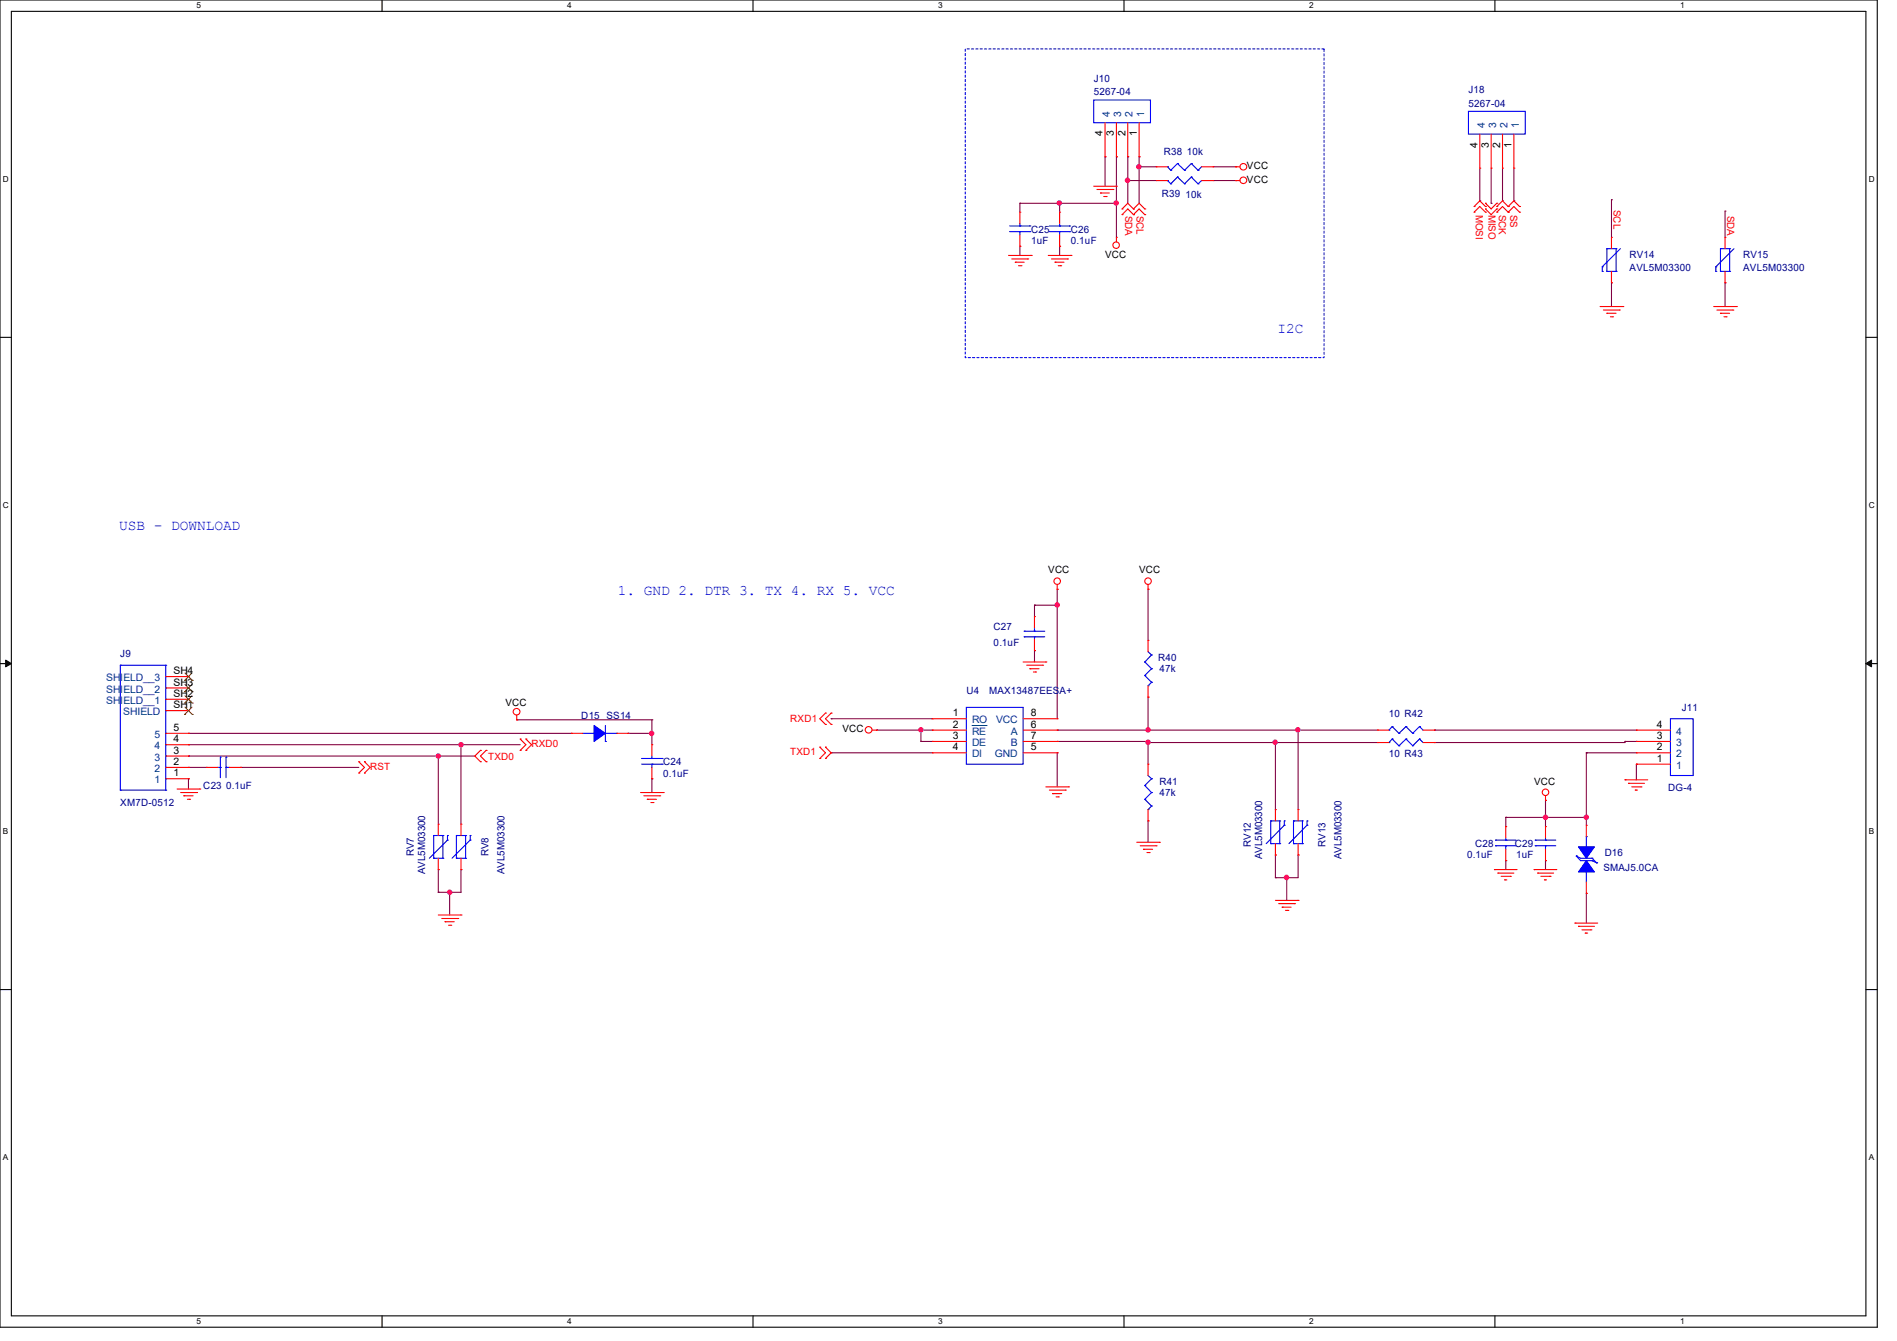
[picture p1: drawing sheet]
<svg xmlns="http://www.w3.org/2000/svg" width="297mm" height="210mm" viewBox="0 0 297 210" stroke-linecap="round" stroke-linejoin="round" font-family="sans-serif">
<path d="M0 0h293.9v207.9h-293.9zM1.8 1.8h290.3v204.3h-290.3z" fill="none" stroke="#000" stroke-width=".17"/>
<g fill="#fff">
<path d="M30.8 .2h.7v1.4h-.7z"/>
<path d="M30.8 206.2h.7v1.4h-.7z"/>
</g>
<path d="M59.8 0v1.8M59.8 206.1v1.8" fill="none" stroke="#000" stroke-width=".17"/>
<g fill="#fff">
<path d="M88.8 .2h.7v1.4h-.7z"/>
<path d="M88.8 206.2h.7v1.4h-.7z"/>
</g>
<path d="M117.9 0v1.8M117.9 206.1v1.8" fill="none" stroke="#000" stroke-width=".17"/>
<g fill="#fff">
<path d="M146.9 .2h.7v1.4h-.7z"/>
<path d="M146.9 206.2h.7v1.4h-.7z"/>
</g>
<path d="M176 0v1.8M176 206.1v1.8" fill="none" stroke="#000" stroke-width=".17"/>
<g fill="#fff">
<path d="M205 .2h.7v1.4h-.7z"/>
<path d="M205 206.2h.7v1.4h-.7z"/>
</g>
<path d="M234.1 0v1.8M234.1 206.1v1.8" fill="none" stroke="#000" stroke-width=".17"/>
<g fill="#fff">
<path d="M263.1 .2h.6v1.4h-.6z"/>
<path d="M263.1 206.2h.6v1.4h-.6z"/>
<path d="M.5 27.3h.9v1.4h-.9z"/>
<path d="M292.6 27.3h.9v1.4h-.9z"/>
<path d="M.5 78.4h.9v1.4h-.9z"/>
<path d="M292.6 78.4h.9v1.4h-.9z"/>
</g>
<path d="M0 52.8h1.8M292.1 52.8h1.8" fill="none" stroke="#000" stroke-width=".17"/>
<g fill="#fff">
<path d="M.5 129.5h.8v1.4h-.8z"/>
<path d="M292.6 129.5h.8v1.4h-.8z"/>
</g>
<path d="M0 103.9h1.8M292.1 103.9h1.8" fill="none" stroke="#000" stroke-width=".17"/>
<path d="M.9 103.4l.9 .5-.9 .5zM292.1 103.9l.9-.5v1z" fill="#000" stroke="#000" stroke-width=".16"/>
<g fill="#fff">
<path d="M.5 180.5h.8v1.4h-.8z"/>
<path d="M292.6 180.5h.8v1.4h-.8z"/>
</g>
<path d="M0 155h1.8M292.1 155h1.8" fill="none" stroke="#000" stroke-width=".17"/>
<path d="M151.1 7.7h56.2v48.3h-56.2z" fill="none" stroke="#00f" stroke-width=".17" stroke-dasharray=".3 .3"/>
<g fill="none" stroke="#800040" stroke-width=".17">
<path d="M159.7 31.8h.1M159.7 38.6h.1M159.7 31.8v1.4M159.7 38.6v1.4M159.7 31.8h15.1M165.9 31.8h.1M165.9 38.6h.1M165.9 31.8v1.4M165.9 38.6v1.4M173 24.6h.1M173 24.6v4.6M174.8 24.6h.1"/>
<path d="M174.8 31.8h.1M174.8 24.6v12.6M176.6 28.3h.1M176.6 24.6h.1M176.6 24.6v7.2M176.6 28.3h4.4M178.4 26.1h.1M178.4 24.6h.1M178.4 24.6v7.2M178.4 26.1h2.6M189.9 28.3h3.6M189.9 26.1h3.6"/>
<path d="M193.5 28.3h.1M193.5 26.1h.1M231.7 31.5h.1M231.7 26.3v5.2M233.5 31.8h.1M233.5 26.3v5.5M235.2 31.5h.1M235.2 26.3v5.2M237 31.5h.1M237 26.3v5.2M252.3 31.3h.1M252.3 31.3v5.9"/>
<path d="M270.1 33.1h.1M270.1 33.1v4.1M252.3 44.3h.1M252.3 44.3v3.7M270.1 44.3h.1M270.1 44.3v3.7M162 94.8h.1M162 94.8h3.5M162 94.8v1.8M165.5 94.8h.1M165.5 92.3h.1M165.5 92.3v20.3"/>
<path d="M179.7 92.3h.1M179.7 92.3v8M29.5 114.9h.1M29.5 118.4h.1M29.5 116.6h.1M29.5 114.9h60M29.5 118.4h44.8M29.5 116.6h51.9M68.6 118.4h.1M68.6 118.4v10.7M72.2 116.6h.1M72.2 116.6v12.5"/>
<path d="M80.9 112.7h.1M80.9 112.7h21.2M98.3 114.9h.1M98.3 114.9h3.8M102.1 112.7h.1M102.1 114.9h.1M102.1 112.7v3.9M130.1 117.9h.1M130.1 112.6h.1M130.1 117.9h15.9M130.1 112.6h15.9M137.2 114.3h.1"/>
<path d="M137.2 114.3h8.8M144.2 114.3h.1M144.2 116.1h.1M144.2 114.3v1.8M144.2 116.1h1.8M162 101.9h.1M162 101.9v1.8M165.5 117.9h.1M165.5 114.3h.1M165.5 116.1h.1M165.5 116.1h14.2v3.6M165.5 117.9v5.3"/>
<path d="M165.5 114.3h50.2M179.7 109.2h.1M179.7 116.3h.1M179.7 114.3h.1M179.7 109.2v5.1M179.7 116.3h36M199.7 116.3h.1M199.7 116.3v10.5M203.2 114.3h.1M203.2 114.3v12.5M224.6 116.3h.1M224.6 114.3h.1"/>
<path d="M224.6 114.3h31.6M248.4 117.9h.1M248.4 117.9v11.3M248.4 117.9h7.8M254.4 116.1h.1M254.4 116.1h1.8M254.4 116.1v.2h-29.8M256.2 119.7h.1M256.2 116.1h.1M256.2 119.7v2.4M29.5 122h.1M29.5 120.2h.1"/>
<path d="M29.5 120.2h2.8M29.5 122v1.6M37.7 120.2h.1M37.7 120.2h18.5M68.6 136.2h.1M68.6 139.7h.1M68.6 136.2v3.5M70.4 139.7h.1M70.4 139.7v3.6M72.2 136.2h.1M72.2 136.2v3.5h-3.6M102.1 122h.1"/>
<path d="M102.1 122v2.1M179.7 128.6h.1M179.7 128.6v3.3M199.7 133.9h.1M199.7 137.5h.1M199.7 133.9v3.6M201.5 137.5h.1M201.5 137.5v3.5M203.2 133.9h.1M203.2 133.9v3.6h-3.5M235.8 134.8h.1M235.8 128h.1"/>
<path d="M235.8 128h12.6M235.8 128v1.5M235.8 134.8v1.4M242 128h.1M242 134.8h.1M242 125.3h.1M242 125.3v4.2M242 134.8v1.4M248.4 128h.1M248.4 139.9h.1M248.4 139.9v4.7"/>
</g>
<g fill="#f0f" stroke="#f0f" stroke-width=".17">
<circle cx="176.5" cy="28.2" r=".34"/>
<circle cx="178.3" cy="26.1" r=".34"/>
<circle cx="165.9" cy="31.8" r=".34"/>
<circle cx="102" cy="114.9" r=".34"/>
<circle cx="68.6" cy="118.4" r=".34"/>
<circle cx="72.2" cy="116.6" r=".34"/>
<circle cx="70.4" cy="139.7" r=".34"/>
<circle cx="248.4" cy="128" r=".34"/>
<circle cx="242" cy="128" r=".34"/>
<circle cx="174.8" cy="31.8" r=".34"/>
<circle cx="165.5" cy="94.7" r=".34"/>
<circle cx="203.2" cy="114.3" r=".34"/>
<circle cx="199.6" cy="116.2" r=".34"/>
<circle cx="144.2" cy="114.3" r=".34"/>
<circle cx="201.4" cy="137.4" r=".34"/>
<circle cx="179.7" cy="116.2" r=".34"/>
<circle cx="179.7" cy="114.3" r=".34"/>
</g>
<g fill="none" stroke="#f00" stroke-width=".17">
<path d="M173 19.2v5.4M174.8 19.2v5.4M176.6 19.2v5.4M178.4 19.2v5.4M159.7 33.2h.1M159.7 38.6h.1M159.7 33.2v1.8M159.7 36.8v1.8M165.9 33.2h.1M165.9 38.6h.1M165.9 33.2v1.8M165.9 36.8v1.8"/>
<path d="M171.2 29.2h3.6M171.7 29.7h2.5M172.3 30.2h.1M172.3 30.2h1.4M172.8 30.8h.4M173 24.6h.1M173.2 30.8h.1M174.2 29.7h.1M174.8 29.2h.1M174.8 37.2h.1M174.8 24.6h.1M174.8 37.2v.7"/>
<path d="M175.7 32.7h.1M175.7 33.6h.1M175.7 32.7l.9-.9 .9 .9M175.7 33.6l.9-.9 .9 .9M176.6 24.6h.1M177.5 32.7h.1M177.5 33.6h.1M177.5 32.7l.9-.9 .8 .9M177.5 33.6l.9-.9 .8 .9M178.4 24.6h.1M179.2 32.7h.1M179.2 33.6h.1"/>
<path d="M181 26.1h.1M181 28.3h.1M181 28.3h1.8M181 26.1h1.8M188.1 28.3h1.8M188.1 26.1h1.8M189.9 26.1h.1M189.9 28.3h.1M193.5 28.3h.1M193.5 26.1h.1M193.5 28.3h.6M193.5 26.1h.6"/>
<path d="M230.8 32.3h.1M230.8 33.2h.1M230.8 32.3l.9-.8 .9 .8M230.8 33.2l.9-.9 .9 .9M231.7 26.3h.1M231.7 21v5.3M232.6 32.3h.1M232.6 33.2h.1M232.6 32.7h.1M232.6 31.8h.1M232.6 32.7l.9 .9 .9-.9M232.6 31.8l.9 .9 .9-.9"/>
<path d="M233.5 26.3h.1M233.5 21v5.3M234.4 32.7h.1M234.4 31.8h.1M234.4 32.3h.1M234.4 33.2h.1M234.4 32.3l.8-.8 .9 .8M234.4 33.2l.8-.9 .9 .9M235.2 26.3h.1M235.2 21v5.3M236.1 32.3h.1M236.1 33.2h.1"/>
<path d="M236.1 32.3l.9-.8 .9 .8M236.1 33.2l.9-.9 .9 .9M237 26.3h.1M237 21v5.3M237.9 32.3h.1M237.9 33.2h.1M252.3 37.2h.1M252.3 37.2v1.7M270.1 37.2h.1M270.1 37.2v1.7M157.9 40h3.6M158.4 40.6h2.5"/>
<path d="M159 41.1h.1M159 41.1h1.4M159.5 41.6h.4M159.9 41.6h.1M160.9 40.6h.1M161.5 40h.1M164.1 40h3.6M164.6 40.6h2.5M165.2 41.1h.1M165.2 41.1h1.4M165.7 41.6h.4M166.1 41.6h.1"/>
<path d="M167.1 40.6h.1M167.7 40h.1M250.5 48h3.6M251 48.6h2.5M251.6 49.1h.1M251.6 49.1h1.4M252.1 49.6h.4M252.3 44.3h.1M252.3 42.5v1.8M252.5 49.6h.1M253.5 48.6h.1M254.1 48h.1"/>
<path d="M268.3 48h3.6M268.8 48.6h2.5M269.4 49.1h.1M269.4 49.1h1.4M269.9 49.6h.4M270.1 44.3h.1M270.1 42.5v1.8M270.3 49.6h.1M271.3 48.6h.1M271.9 48h.1M162 96.6h.1M162 96.6v1.7"/>
<path d="M165.5 92.3h.1M165.5 91.6v.7M179.7 92.3h.1M179.7 91.6v.7M26 111.3h3.5M26 107.7h3.5M26 109.5h3.5M26 106h3.5M26 118.4h3.5M26 116.6h3.5M26 114.9h3.5M29.5 111.3h.1"/>
<path d="M29.5 107.7h.1M29.5 109.5h.1M29.5 106h.1M29.5 118.4h.1M29.5 116.6h.1M29.5 114.9h.1M56.2 119.3h.1M56.2 119.3l.9 .9-.9 .9M57.1 119.3h.1M57.1 119.3l.9 .9-.9 .9M75.2 117.5h.1M75.2 119.3h.1"/>
<path d="M75.2 117.5l-.9 .9 .9 .9M76.1 119.3h.1M76.1 117.5h.1M76.1 117.5l-.9 .9 .9 .9M80.9 112.7h.1M80.9 112v.7M81.4 117.5h.1M81.4 115.7h.1M81.4 115.7l.9 .9-.9 .9M82.3 117.5h.1M82.3 115.7h.1M82.3 115.7l.9 .9-.9 .9"/>
<path d="M89.5 114.9h.1M89.5 114.9h1.7M96.6 114.9h1.7M98.3 114.9h.1M102.1 116.6h.1M102.1 116.6v1.8M128.4 117h.1M128.4 118.8h.1M128.4 117l.8 .9-.8 .9M129.2 118.8h.1M129.2 117h.1M129.2 111.7h.1"/>
<path d="M129.2 113.5h.1M129.2 117l.9 .9-.9 .9M129.2 111.7l-.8 .9 .8 .9M130.1 111.7h.1M130.1 113.5h.1M130.1 111.7l-.9 .9 .9 .9M136.6 114.3h.6M137.2 114.3h.1M146 112.6h.1M146 114.3h.1M146 116.1h.1M146 117.9h.1"/>
<path d="M146 114.3h5.3M146 112.6h5.3M146 116.1h5.3M146 117.9h5.3M160.2 114.3h5.3M160.2 103.7h3.5M160.2 112.6h5.3M160.2 116.1h5.3M160.2 117.9h5.3M160.7 104.2h2.5M161.2 104.7h.1M161.2 104.7h1.5"/>
<path d="M161.8 105.2h.3M162 101.9h.1M162 100.1v1.8M162.1 105.2h.1M163.2 104.2h.1M163.7 103.7h.1M165.5 112.6h.1M165.5 114.3h.1M165.5 116.1h.1M165.5 117.9h.1M179.7 100.3h.1M179.7 109.2h.1"/>
<path d="M179.7 119.7h.1M179.7 100.3v1.8M179.7 107.4v1.8M179.7 119.7v1.8M215.7 116.3h.1M215.7 114.3h.1M215.7 114.3h1.8M215.7 116.3h1.8M222.8 114.3h1.8M222.8 116.3h1.8M224.6 116.3h.1M224.6 114.3h.1"/>
<path d="M256.2 119.7h.1M256.2 117.9h.1M256.2 116.1h.1M256.2 114.3h.1M256.2 114.3h5.3M256.2 116.1h5.3M256.2 117.9h5.3M256.2 119.7h5.3M26 120.2h3.5M26 122h3.5M27.7 123.6h3.6M28.3 124.1h2.5"/>
<path d="M28.8 124.6h.1M28.8 124.6h1.4M29.3 125.2h.4M29.5 122h.1M29.5 120.2h.1M29.7 125.2h.1M30.8 124.1h.1M31.3 123.6h.1M32.3 120.2h.1M32.3 120.2h1.8M35.9 120.2h1.8M37.7 120.2h.1"/>
<path d="M56.2 121.1h.1M57.1 121.1h.1M68.6 136.2h.1M68.6 129.1h.1M68.6 129.1v1.8M68.6 134.4v1.8M72.2 136.2h.1M72.2 129.1h.1M72.2 129.1v1.8M72.2 134.4v1.8M100.3 124.1h3.5M100.8 124.6h2.5"/>
<path d="M101.3 125.2h.1M101.3 125.2h1.5M101.9 125.7h.3M102.1 122h.1M102.1 120.2v1.8M102.2 125.7h.1M103.3 124.6h.1M103.8 124.1h.1M163.7 123.2h3.6M164.3 123.7h2.5M164.8 124.3h.1M164.8 124.3h1.4"/>
<path d="M165.4 124.8h.3M165.7 124.8h.1M166.8 123.7h.1M167.3 123.2h.1M178 131.9h3.5M178.5 132.5h2.5M179 133h.1M179 133h1.5M179.6 133.5h.3M179.7 128.6h.1M179.7 126.8v1.8M179.9 133.5h.1"/>
<path d="M181 132.5h.1M181.5 131.9h.1M199.7 133.9h.1M199.7 126.8h.1M199.7 126.8v1.8M199.7 132.1v1.8M203.2 133.9h.1M203.2 126.8h.1M203.2 126.8v1.8M203.2 132.1v1.8M234 136.2h.1M234 136.2h3.5"/>
<path d="M234.5 136.7h.1M234.5 136.7h2.5M235 137.2h1.5M235.6 137.8h.1M235.6 137.8h.3M235.8 129.5h.1M235.8 134.8h.1M235.8 129.5v1.7M235.8 133v1.8M236.5 137.2h.1M240.2 136.2h.1M240.2 136.2h3.6"/>
<path d="M240.7 136.7h.1M240.7 136.7h2.5M241.3 137.2h1.4M241.8 137.8h.1M241.8 137.8h.3M242 125.3h.1M242 129.5h.1M242 134.8h.1M242 124.6v.7M242 129.5v1.7M242 133v1.8M242.7 137.2h.1"/>
<path d="M248.4 139.9h.1M248.4 129.2h.1M248.4 129.2v1.8M248.4 138.1v1.8M254.4 122.1h.1M254.4 122.1h3.6M255 122.7h.1M255 122.7h2.5M255.5 123.2h1.4M256 123.7h.1M256 123.7h.4M256.9 123.2h.1"/>
<path d="M68.6 143.3h3.6M69.2 143.8h2.5M69.7 144.4h.1M69.7 144.4h1.4M70.2 144.9h.4M70.6 144.9h.1M71.7 143.8h.1M72.2 143.3h.1M199.7 141h3.5M200.2 141.5h2.5M200.7 142.1h.1M200.7 142.1h1.4"/>
<path d="M201.3 142.6h.3M201.6 142.6h.1M202.7 141.5h.1M203.2 141h.1M246.6 144.6h.1M246.6 144.6h3.5M247.1 145.1h.1M247.1 145.1h2.5M247.7 145.6h1.4M248.2 146.1h.1M248.2 146.1h.4M249.1 145.6h.1"/>
<circle cx="174.8" cy="38.4" r=".51"/>
<circle cx="194.7" cy="28.2" r=".52"/>
<circle cx="194.7" cy="26.1" r=".52"/>
<circle cx="165.5" cy="91" r=".51"/>
<circle cx="179.7" cy="91" r=".51"/>
<circle cx="80.9" cy="111.5" r=".52"/>
<circle cx="136" cy="114.3" r=".52"/>
<circle cx="242" cy="124.1" r=".51"/>
</g>
<g fill="none" stroke="#00f" stroke-width=".17">
<path d="M171.2 15.7h8.9v3.5h-8.9zM229.9 17.4h8.9v3.6h-8.9zM158.1 36.3h3.1M158.1 35.4h3.1M159.7 35.4h.1M159.7 36.3h.1M159.7 35v.4M159.7 36.3v.5M161.2 36.3h.1M161.2 35.4h.1M164.3 36.3h3.2M164.3 35.4h3.2"/>
<path d="M165.9 35.4h.1M165.9 36.3h.1M165.9 35v.4M165.9 36.3v.5M167.5 36.3h.1M167.5 35.4h.1M182.8 26.1h.1M182.8 28.3h.1M182.8 26.1l.5 .6M182.8 28.3l.5 .5M183.3 26.7h.1M183.3 28.8h.1"/>
<path d="M184.4 25.6h.1M184.4 27.7h.1M184.4 25.6l1.1 1.1M184.4 25.6l-1.1 1.1M184.4 27.7l1.1 1.1M184.4 27.7l-1.1 1.1M185.5 26.7h.1M185.5 28.8h.1M186.5 25.6h.1M186.5 27.7h.1M186.5 27.7l-1 1.1M186.5 25.6l1.1 1.1"/>
<path d="M186.5 25.6l-1 1.1M186.5 27.7l1.1 1.1M187.6 26.7h.1M187.6 28.8h.1M188.1 26.1l-.5 .6M188.1 28.3l-.5 .5M251.6 38.9h.1M251.6 38.9h1.4M251.6 38.9v3.6M253 38.9h.1M253 38.9v3.6M253.7 38.9l-2.8 2.9"/>
<path d="M269.4 38.9h.1M269.4 38.9h1.4M269.4 38.9v3.6M270.8 38.9h.1M270.8 38.9v3.6M271.5 38.9l-2.9 2.9M250.9 41.8h.1M250.9 42.5h.1M250.9 41.8v.7M251.6 42.5h.1M251.6 42.5h1.4M253 42.5h.1"/>
<path d="M268.6 41.8h.1M268.6 42.5h.1M268.6 41.8v.7M269.4 42.5h.1M269.4 42.5h1.4M270.8 42.5h.1M160.4 98.8h.1M160.4 99.7h.1M160.4 98.8h3.2M160.4 99.7h3.2M162 99.7h.1M162 98.8h.1"/>
<path d="M162 98.3v.5M162 99.7v.4M18.8 104.2h.1M18.8 104.2v19.5M18.8 104.2h7.2M26 104.2h.1M26 118.4h.1M26 116.6h.1M26 111.3h.1M26 114.9h.1M26 109.5h.1M26 107.7h.1"/>
<path d="M26 106h.1M26 104.2v19.5M34.5 118.6h.1M34.5 118.6v3.2M35.4 118.6h.1M35.4 118.6v3.2M91.2 114.9h1.8M93 114.9h.1M94.8 116.1h.1M94.8 113.6v2.5M94.8 114.9h1.8M96.6 114.9h.1"/>
<path d="M100.5 119.7h3.2M100.5 118.8h3.2M102.1 118.8h.1M102.1 119.7h.1M102.1 118.4v.4M102.1 119.7v.5M103.7 119.7h.1M103.7 118.8h.1M151.3 110.8h8.9v8.9h-8.9zM179.2 103.7h.1M179.2 105.8h.1M179.2 103.7l1.1 1"/>
<path d="M179.2 105.8l1.1 1M179.7 107.4h.1M179.7 102.1l.6 .5M180.3 102.6h.1M180.3 104.7h.1M180.3 106.8h.1M180.3 102.6l-1.1 1.1M180.3 104.7l-1.1 1.1M180.3 106.8l-.6 .6M217.5 116.3h.1M217.5 114.3h.1M218 115.7h.1"/>
<path d="M218 113.8h.1M218 115.7l1 1.1M218 115.7l-.5 .6M218 113.8l1 1.1M218 113.8l-.5 .5M219 116.8h.1M219 114.9h.1M220.1 115.7h.1M220.1 113.8h.1M220.1 115.7l1.1 1.1M220.1 115.7l-1.1 1.1M220.1 113.8l1.1 1.1"/>
<path d="M220.1 113.8l-1.1 1.1M221.2 116.8h.1M221.2 114.9h.1M222.2 115.7h.1M222.2 113.8h.1M222.2 115.7l.6 .6M222.2 115.7l-1 1.1M222.2 113.8l.6 .5M222.2 113.8l-1 1.1M261.5 112.6h3.6v8.9h-3.6zM18.8 123.7h.1M18.8 123.7h7.2"/>
<path d="M26 123.7h.1M26 122h.1M26 120.2h.1M34.1 120.2h.4M34.5 120.2h.1M35.4 120.2h.1M35.4 120.2h.5M67.9 134.4h.1M67.9 130.9h.1M67.9 134.4h1.4M67.9 130.9v3.5M67.9 130.9h1.4"/>
<path d="M69.3 130.9h.1M69.3 134.4h.1M69.3 130.9v3.5M70.1 131.6h.1M70.1 130.9h.1M70.1 131.6l-2.9 2.8M70.1 130.9v.7M71.5 134.4h.1M71.5 130.9h.1M71.5 134.4h1.4M71.5 130.9h1.4M71.5 130.9v3.5"/>
<path d="M72.9 130.9h.1M72.9 134.4h.1M72.9 130.9v3.5M73.6 131.6h.1M73.6 130.9h.1M73.6 131.6l-2.8 2.8M73.6 130.9v.7M179.2 123h.1M179.2 125.2h.1M179.2 123l1.1 1.1M179.2 125.2l1.1 1M179.7 126.8h.1"/>
<path d="M179.7 121.5l.6 .5M180.3 122h.1M180.3 124.1h.1M180.3 126.2h.1M180.3 122l-1.1 1M180.3 124.1l-1.1 1.1M180.3 126.2l-.6 .6M199 132.1h.1M199 128.6h.1M199 132.1h1.4M199 128.6h1.4M199 128.6v3.5"/>
<path d="M200.4 128.6h.1M200.4 132.1h.1M200.4 128.6v3.5M201.1 129.2h.1M201.1 128.6h.1M201.1 129.2l-2.9 2.9M201.1 128.6v.6M202.5 132.1h.1M202.5 128.6h.1M202.5 132.1h1.4M202.5 128.6v3.5M202.5 128.6h1.4"/>
<path d="M203.9 128.6h.1M203.9 132.1h.1M203.9 128.6v3.5M204.6 129.2h.1M204.6 128.6h.1M204.6 129.2l-2.8 2.9M204.6 128.6v.6M234.1 132.5h.1M234.1 131.6h.1M234.1 132.5h3.3M234.1 131.6h3.3M235.8 131.6h.1"/>
<path d="M235.8 132.5h.1M235.8 131.2v.4M235.8 132.5v.5M240.4 132.5h.1M240.4 131.6h.1M240.4 132.5h3.2M240.4 131.6h3.2M242 131.6h.1M242 132.5h.1M242 131.2v.4M242 132.5v.5M246.8 134.1h.1"/>
<path d="M246.8 134.1l.7 .3h1.8M246.8 134.1l.7 .7h1.8M248.4 136.4h.1M248.4 131h.1M248.4 131v1.8M248.4 136.4v1.7M249.3 134.4h.1M249.3 134.8h.1M249.3 134.4l.7 .7M249.3 134.8l.7 .3M250 135.1h.1"/>
</g>
<g fill="#00f" stroke="#00f" stroke-width=".17">
<path d="M248.4 134.8l1.2 1.8h-2.5z" fill-rule="evenodd"/>
<path d="M247.1 132.6h2.5l-1.2 1.8z" fill-rule="evenodd"/>
<path d="M93 113.6l1.8 1.3-1.8 1.2z" fill-rule="evenodd"/>
</g>
<path d="M152.2 113.6h2.2M154.4 113.6h.1" fill="none" stroke="#004080" stroke-width=".16"/>
<g fill="none" stroke="#804000" stroke-width=".16">
<path d="M28.9 111.9h.1M28.9 108.3h.1M28.9 110.1h.1M28.9 106.6h.1M29 110.7l1.1 1.2M29 107.2l1.1 1.1M29 109l1.1 1.1M29 105.4l1.1 1.2M30.1 110.7l-1.2 1.2M30.1 107.2l-1.2 1.1M30.1 109l-1.2 1.1M30.1 105.4l-1.2 1.2"/>
<path d="M30.1 111.9h.1M30.1 108.3h.1M30.1 110.1h.1M30.1 106.6h.1"/>
</g>
<g font-size="2.3" fill="#00f">
<text x="200" y="52.2">I2C</text>
<text x="18.7" y="82.9">USB - DOWNLOAD</text>
<text x="96.7" y="93.3">1. GND 2. DTR 3. TX 4. RX 5. VCC</text>
</g>
<g font-size="1.6" fill="#000080">
<text x="171.2" y="12.8">J10</text>
<text x="171.2" y="14.9">5267-04</text>
<text x="229.9" y="14.6">J18</text>
<text x="229.9" y="16.7">5267-04</text>
<text x="182.2" y="24.2">R38 10k</text>
<text x="181.9" y="30.8">R39</text>
<text x="185.6" y="30.9">10k</text>
<text x="161.5" y="36.4">C25</text>
<text x="161.5" y="38.2">1uF</text>
<text x="167.7" y="36.4">C26</text>
<text x="167.7" y="38.2">0.1uF</text>
<text x="255.1" y="40.4">RV14</text>
<text x="272.9" y="40.4">RV15</text>
<text x="255.1" y="42.5">AVL5M03300</text>
<text x="272.9" y="42.5">AVL5M03300</text>
<text x="155.6" y="98.7">C27</text>
<text x="155.6" y="101.2">0.1uF</text>
<text x="18.8" y="103">J9</text>
<text x="181.4" y="103.5">R40</text>
<text x="181.5" y="105.3">47k</text>
<text x="91" y="112.6">D15 SS14</text>
<text x="151.3" y="108.7">U4</text>
<text x="154.9" y="108.7">MAX13487EESA+</text>
<text x="217.5" y="112.2">10 R42</text>
<text x="263.3" y="111.3">J11</text>
<text x="103.8" y="119.8">C24</text>
<text x="217.5" y="118.6">10 R43</text>
<text x="31.8" y="123.6">C23 0.1uF</text>
<text x="103.8" y="121.6">0.1uF</text>
<text x="181.5" y="122.9">R41</text>
<text x="181.5" y="124.7">47k</text>
<text x="261.2" y="123.9">DG-4</text>
<text x="18.8" y="126.2">XM7D-0512</text>
<text x="64.8" y="134.1" transform="rotate(-90 64.8 134.1)">RV7</text>
<text x="66.5" y="136.9" transform="rotate(-90 66.5 136.9)">AVL5M03300</text>
<text x="76.5" y="134.1" transform="rotate(-90 76.5 134.1)">RV8</text>
<text x="79" y="136.9" transform="rotate(-90 79 136.9)">AVL5M03300</text>
<text x="195.8" y="132.6" transform="rotate(-90 195.8 132.6)">RV12</text>
<text x="197.6" y="134.6" transform="rotate(-90 197.6 134.6)">AVL5M03300</text>
<text x="207.6" y="132.6" transform="rotate(-90 207.6 132.6)">RV13</text>
<text x="210.1" y="134.6" transform="rotate(-90 210.1 134.6)">AVL5M03300</text>
<text x="229.7" y="134.4">0.1uF</text>
<text x="231" y="132.7">C28</text>
<text x="237.2" y="132.7">C29</text>
<text x="237.4" y="134.4">1uF</text>
<text x="251" y="136.4">SMAJ5.0CA</text>
<text x="251.2" y="134.1">D16</text>
</g>
<g font-size="1.6">
<text x="172.6" y="21.3" transform="rotate(-90 172.6 21.3)">4</text>
<text x="174.4" y="21.3" transform="rotate(-90 174.4 21.3)">3</text>
<text x="176.2" y="21.3" transform="rotate(-90 176.2 21.3)">2</text>
<text x="178" y="21.3" transform="rotate(-90 178 21.3)">1</text>
<text x="231.3" y="23.1" transform="rotate(-90 231.3 23.1)">4</text>
<text x="233.1" y="23.1" transform="rotate(-90 233.1 23.1)">3</text>
<text x="234.9" y="23.1" transform="rotate(-90 234.9 23.1)">2</text>
<text x="236.6" y="23.1" transform="rotate(-90 236.6 23.1)">1</text>
<text x="195.2" y="28.7">VCC</text>
<text x="195.2" y="26.5">VCC</text>
<text x="173" y="40.4">VCC</text>
<text x="164.1" y="89.8">VCC</text>
<text x="178.3" y="89.8">VCC</text>
<text x="27.2" y="107.4">SH3</text>
<text x="27.2" y="105.6">SH4</text>
<text x="27.2" y="110.9">SH1</text>
<text x="27.2" y="109.1">SH2</text>
<text x="79.1" y="110.6">VCC</text>
<text x="149.2" y="112.2">1</text>
<text x="149.2" y="114">2</text>
<text x="161.4" y="112.2">8</text>
<text x="161.4" y="114">6</text>
<text x="259.4" y="114">4</text>
<text x="27.2" y="119.8">2</text>
<text x="27.2" y="118">3</text>
<text x="27.2" y="116.2">4</text>
<text x="27.2" y="114.5">5</text>
<text x="131.9" y="114.7">VCC</text>
<text x="149.2" y="115.7">3</text>
<text x="149.2" y="117.5">4</text>
<text x="161.4" y="115.7">7</text>
<text x="161.4" y="117.5">5</text>
<text x="259.4" y="119.3">1</text>
<text x="259.4" y="117.5">2</text>
<text x="259.4" y="115.7">3</text>
<text x="27.2" y="121.6">1</text>
<text x="240.2" y="122.9">VCC</text>
</g>
<g font-size="1.6" fill="#004080">
<text x="173.8" y="18.3" transform="rotate(-90 173.8 18.3)">4</text>
<text x="175.6" y="18.3" transform="rotate(-90 175.6 18.3)">3</text>
<text x="177.3" y="18.3" transform="rotate(-90 177.3 18.3)">2</text>
<text x="179.1" y="18.3" transform="rotate(-90 179.1 18.3)">1</text>
<text x="232.5" y="20.1" transform="rotate(-90 232.5 20.1)">4</text>
<text x="234.2" y="20.1" transform="rotate(-90 234.2 20.1)">3</text>
<text x="236" y="20.1" transform="rotate(-90 236 20.1)">2</text>
<text x="237.8" y="20.1" transform="rotate(-90 237.8 20.1)">1</text>
<text x="16.6" y="106.7">SHIELD__3</text>
<text x="16.6" y="108.5">SHIELD__2</text>
<text x="16.6" y="110.2">SHIELD__1</text>
<text x="19.3" y="112">SHIELD</text>
<text x="152.2" y="113.3">RO</text>
<text x="156" y="113.3">VCC</text>
<text x="24.2" y="119.1">3</text>
<text x="24.2" y="117.4">4</text>
<text x="24.2" y="115.6">5</text>
<text x="152.2" y="115.1">RE</text>
<text x="152.2" y="116.8">DE</text>
<text x="152.2" y="118.6">DI</text>
<text x="155.7" y="118.6">GND</text>
<text x="158.2" y="115.1">A</text>
<text x="158.2" y="116.8">B</text>
<text x="262.4" y="118.6">2</text>
<text x="262.4" y="116.8">3</text>
<text x="262.4" y="115.1">4</text>
<text x="24.2" y="122.7">1</text>
<text x="24.2" y="120.9">2</text>
<text x="262.4" y="120.4">1</text>
</g>
<g font-size="1.6" fill="#f00">
<text x="176.1" y="33.8" transform="rotate(90 176.1 33.8)">SDA</text>
<text x="177.9" y="33.8" transform="rotate(90 177.9 33.8)">SCL</text>
<text x="231.1" y="33.6" transform="rotate(90 231.1 33.6)">MOSI</text>
<text x="233" y="33.6" transform="rotate(90 233 33.6)">MISO</text>
<text x="234.6" y="33.6" transform="rotate(90 234.6 33.6)">SCK</text>
<text x="236.4" y="33.6" transform="rotate(90 236.4 33.6)">SS</text>
<text x="252.6" y="32.9" transform="rotate(90 252.6 32.9)">SCL</text>
<text x="270.4" y="33.8" transform="rotate(90 270.4 33.8)">SDA</text>
<text x="123.7" y="113.1">RXD1</text>
<text x="76.5" y="119">TXD0</text>
<text x="83.2" y="117">RXD0</text>
<text x="123.7" y="118.2">TXD1</text>
<text x="58" y="120.6">RST</text>
</g>
<g font-size="1.3">
<text x="30.8" y="1.3">5</text>
<text x="88.8" y="1.3">4</text>
<text x="146.9" y="1.3">3</text>
<text x="205" y="1.3">2</text>
<text x="263.1" y="1.3">1</text>
<text x=".5" y="28.4">D</text>
<text x="292.6" y="28.4">D</text>
<text x=".5" y="79.5">C</text>
<text x="292.6" y="79.5">C</text>
<text x=".5" y="130.6">B</text>
<text x="292.6" y="130.6">B</text>
<text x=".5" y="181.7">A</text>
<text x="292.6" y="181.7">A</text>
<text x="30.8" y="207.4">5</text>
<text x="88.8" y="207.4">4</text>
<text x="146.9" y="207.4">3</text>
<text x="205" y="207.4">2</text>
<text x="263.1" y="207.4">1</text>
</g>
</svg>
